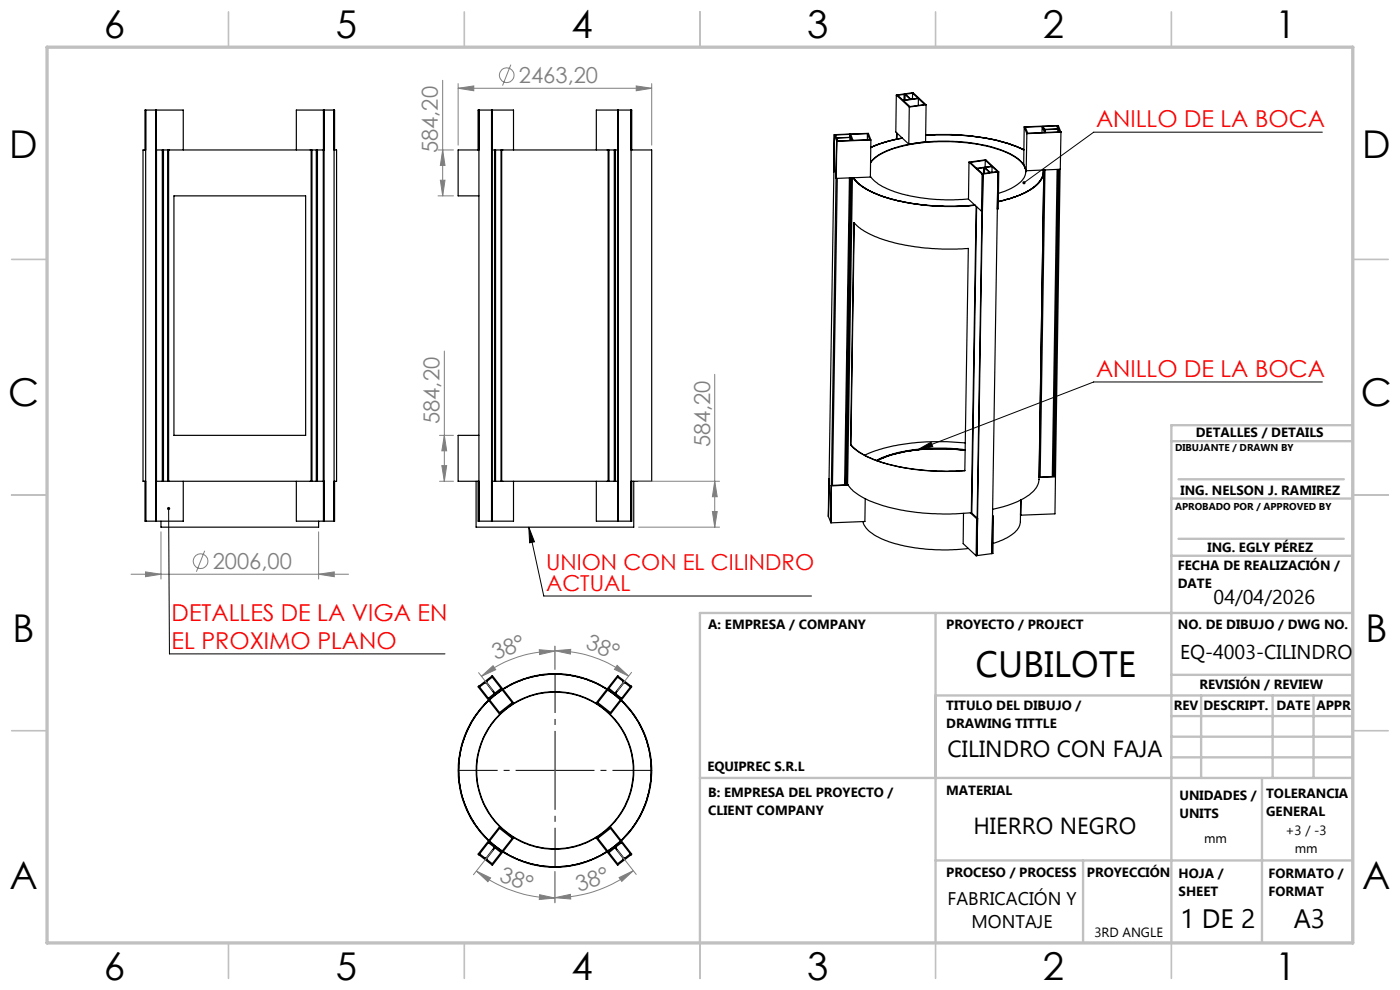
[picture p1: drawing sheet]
<svg xmlns="http://www.w3.org/2000/svg" width="297mm" height="210mm" viewBox="0 0 297 210" stroke-linecap="round" stroke-linejoin="round" font-family="sans-serif">
<g fill="none" stroke="#000" stroke-width=".25">
<path d="M192.2 20h-.1l1.1 1 1.6-.1M192.2 20v.1M193.5 19.7l.1 .1M193.5 19.7l-3.1 .4M193.5 19.7l2.7 2.5-3.2 .4-2.6-2.5M193.5 19.7h.2l2.8 2.5M193.6 19.8l-1.4 .2M193.6 19.8v1.2M30.8 31.8h-.5v70.3h.5M30.8 31.8v-8.5h8.1v8.5M30.8 31.8h.1M30.9 23.3v87.3"/>
<path d="M33 31.8h35.8M33 23.3v87.3M33.1 23.3v8.5M33.2 31.8v70.3M34.4 31.8v70.3M34.7 31.8v70.3M35.6 31.8v70.3M35.8 31.8v70.3M62.9 31.8v-8.5h8.1v8.5M66 31.8v70.3M66.2 31.8v70.3M67.1 31.8v70.3"/>
<path d="M67.3 31.8v70.3M68.6 31.8v70.3M68.6 23.3v8.5M68.8 23.3v87.3M70.9 31.8h.1M70.9 23.3v87.3M71 31.8h.4v70.3h-.4M101.4 31.8h-4.2v9.7h4.4M101.4 31.8v-8.5h7.5v8.5M101.4 31.8h.2M101.6 23.3v87.3M104.3 31.8h26.9"/>
<path d="M104.3 23.3v87.3M104.4 31.8v70.3M104.5 23.3v8.5M104.9 31.8v70.3M105.1 31.8v70.3M106.3 31.8v70.3M106.4 31.8v70.3M126.5 31.8v-8.5h7.5v8.5M129 31.8v70.3M129.2 31.8v70.3M130.3 31.8v70.3M130.6 31.8v70.3"/>
<path d="M131 23.3v87.3M131.2 23.3v87.3M133.9 23.3v87.3M133.9 31.8h.1M134 31.8h4.3v70.3h-4.3M177 28.6h.1M177 28.6l7.2-.3 .5 1.4M177 28.6l-.1 7.9 .1-7.9M177 28.6h.2l.4 .6 2.8-.1M177 28.6l.5 1.3M177 28.6l-1.2 81M177.4 37.8h.1"/>
<path d="M177.5 29.9l-1.3 80.9M177.5 29.9l-.1 7.9M177.6 37.8l-1 65.2M177.7 29.3h-.2l.2 .6h-.2M177.7 29.3v.4M180.2 37.7l-1 65.2M180.2 28.5l.2 .6M180.2 28.5h.3l.4 1.3h-.2l-.2-.6M180.2 28.5v.6M180.3 29.2h.2M180.3 29.2l-2.6 .1M180.3 29.2v.6"/>
<path d="M180.4 37.7l-1 65.2M180.4 29.1h.1M180.5 29.2v.6M180.6 37.7l-1 65.2M180.8 37.7l-1 65.1M180.9 37.7a12.1 12.1 0 0 0 6.3 4 49.3 49.3 0 0 0 19.7 1.9M181 37.7a14.2 14.2 0 0 0 8 4.5l.4 .1a51.6 51.6 0 0 0 17.4 1.2 46.2 46.2 0 0 1-21.4-2.6 10.2 10.2 0 0 1-4.4-3.2zM184 28.4l.5 1.2-7 .3M184 28.4l-7 .2M184 28.4v1.2M184.6 37.4a10.6 10.6 0 0 0 6.2 3.6l2.2 .5 4.1 .7 3.4 .2 5-.2M184.7 34.5a11.3 11.3 0 0 1 6.7-3.6l3.4-.6a37.1 37.1 0 0 1 19.3 2.2 5.3 5.3 0 0 1 3.5 3.7 3.9 3.9 0 0 1-2.4 3.4l-1.8 .9-1.6 .5"/>
<path d="M184.7 34.5a11.5 11.5 0 0 1 6.7-3.5 39 39 0 0 1 22.2 1.4 6.1 6.1 0 0 1 4 3.8v.3M184.7 29.7l-7.2 .2M184.7 29.7l-.1 7.9-7.2 .2M190.1 20.2l2.8 2.5M190.1 20.2l-.1 7.8 2.8 2.6M190.2 28.2v1.3M190.3 28.3v1.2M190.4 20.1l-.3 .1M191.4 29.3a29.7 29.7 0 0 0-6.7 1.9M191.4 29.3a29.8 29.8 0 0 0-6.7 2M191.8 20l.2 .1M191.8 20l-1.4 .1"/>
<path d="M191.8 20v1.2M192 20.1l1 .9M192 20.1v1.1M192.9 22.7l-.1 7.9M193 21v.1M194.8 20.9l-3.2 .4 1.4-.3M194.8 20.9v1.5M196.4 28.7l1.8-.1a42.1 42.1 0 0 1 19 3.2 41.2 41.2 0 0 0-19-3.2zM196.4 28.6h1.2a44.8 44.8 0 0 1 19.2 2.9l.4 .2M196.5 22.2l-3.6 .5M196.5 22.2l-.1 7.9-3.6 .5M205.6 34.4l2.8 2.6"/>
<path d="M205.6 34.4l3.5-.5 2.8 2.6M205.6 34.4l-.1 7.9 2.7 2.5M208.4 37l-.2 7.8M208.5 36.9l-1.2 81M208.5 36.9l-.1 .1M208.5 36.9l-.1 7.9h-.2M208.7 35.6h.2M208.7 35.6l-.1 1.2M208.9 35.6l1 1M208.9 35.6l-.1 1.2M209 34l-3.2 .5 2.7 2.4M209 34l2.7 2.5"/>
<path d="M209 34v1.4M209.1 35.5l-.1 .1 1 1 1.7-.1M209.1 35.5v.2M209.9 36.6l-1.4 .3M209.9 36.6h.1M210.5 35.3l-3.3 .4 .1 .1 1.4-.2M210.5 35.3l-1.4 .2M210.5 35.3l-.1 1.3M211.7 36.5l-1.3 80.9M211.7 36.5l-3.2 .4M211.7 36.5h.2M211.7 36.5l-.1 7.8h.2l.1-7.8"/>
<path d="M217.3 26.9l.5 1.5M217.3 26.9l-.1 7.9 .5 1.4M217.8 28.4l-.1 7.8M221.1 26.8l.5 1.3h.2l-.2-.5 .2-.1M221.1 26.8h.2l.3 .6 2.9-.1M221.1 26.8v1.3M221.3 36a4.5 4.5 0 0 1-2.7 4.2 21.2 21.2 0 0 1-6.8 2.5M221.4 36.5l-1 65.2a5.4 5.4 0 0 1-3.3 4.1 24 24 0 0 1-6.5 2.2M221.7 36l-1 65.2M221.8 27.5v.4M224.3 35.9l-1.1 65.2M224.3 26.7l.2 .6"/>
<path d="M224.3 26.7v.6M224.4 27.4h.2M224.4 27.4l-2.6 .1M224.4 27.4v.6M224.5 35.9l-1.1 65.2M224.5 27.3h.1M224.5 26.7h-.2M224.5 26.7l.5 1.3M224.5 26.7l-7 .3 .5 1.2 7-.2M224.5 26.7l-7.2 .2M224.6 27.4l.2 .6h.2M224.6 27.4v.6"/>
<path d="M224.7 35.9l-1 65.2M224.9 35.9l-1 65.2M225 28h.1M225.1 28l-7.3 .4M225.1 28l-.2 7.9-7.2 .3M36.9 41.5h27.9v50.8h-27.9zM181.2 47.2l1.4 1.4 2.1 1.2 2.5 1 3.4 .9 3.5 .6 3.7 .4 5.2 .1 2.4-.1-.7 47.2-3.5 .1-3.8-.1-3.4-.3-3.3-.5-3.4-.9-3-1.2-2.1-1.1-1.8-1.5zM181.2 47.3l-.7 47M207.1 43.8l-1 65M207.2 43.8l-1 65.1M208.3 44.8l-1 65.1M211.8 42.8a16.7 16.7 0 0 0 8.7-4l.8-1.6 .1-1.2-.9 65.2"/>
<path d="M101.6 92.3h-4.4v9.8h4.2M180.5 94.3l1.6 1.5 2.4 1.3 2.7 1 3.4 .9 6.2 .8 4.2 .2 3.7-.2M180.5 94.3l-.1 .1M204.8 95.5l-3.7-.3a31.1 31.1 0 0 0-15 2.5M204.8 95.5l-5-.3a29.3 29.3 0 0 0-13.7 2.5M204.8 95.4l-5.4-.3a30.5 30.5 0 0 0-13.3 2.5l-.2 .1M204.8 94a44.1 44.1 0 0 0-20.8 2.3l-.6 .2M30.8 102.1v8.5h8.1v-8.5M30.8 102.1h.1M33 102.1h35.8M33.1 102.1v8.5M34.1 110.6v1.2h33.5v-1.2"/>
<path d="M62.9 102.1v8.5h8.1v-8.5M68.6 102.1v8.5M70.9 102.1h.1M101 102.1v9.7h33.4v-9.7M101.4 102.1v8.5h7.5v-8.5M101.4 102.1h.2M104.3 102.1h26.9M104.5 102.1v8.5M126.5 102.1v8.5h7.5v-8.5M133.9 102.1h.1M175.8 109.6l.4 1.2M175.8 101.6v8"/>
<path d="M175.8 101.6h.1M176.2 110.8l.1 .1M176.4 103l-.1 7.9M179.8 102.7a12 12 0 0 0 6.8 4.3 48.5 48.5 0 0 0 19.5 1.8M179.9 102.8l-3.5 .2M179.9 102.9l-3.5 .2v-.1M183.1 110.6a5.9 5.9 0 0 0 3.7 3.6 37.8 37.8 0 0 0 18.6 2.1M183.6 105.8l-.1 4.8-7.2 .3M204.4 108.9l-.1 6.4 2.8 2.6M205.8 108.8l1.4 1.2M206.1 108.8l1.3 1.2M207.2 110l-.1 7.9"/>
<path d="M207.3 117.9h-.2M207.4 110h-.2M207.4 110l-.1 7.9M210.4 117.4l-3.1 .5M210.6 109.4l.1 .1M210.7 109.5l-.1 .1-.2 7.8M210.7 109.5l-.1 7.9h-.2M216.5 109l.1 .3M216.5 106.1v4.6a4.7 4.7 0 0 1-3.2 3.5l-2.6 1.1M216.6 106v3.3M223.9 101.1l-3.5 .1M223.9 101.1h.1"/>
<path d="M223.9 101.1l-3.5 .2M223.9 101.1l-.1 7.9-7.2 .3M102.9 149.4a20.5 20.5 0 0 0 .8 28.9 20.4 20.4 0 0 1 0-29.7zM103.6 148.5a20.5 20.5 0 0 0 0 29.9M104.3 143.5l.1 .1-1.1 .9-.1 .2 1.7 2.2 .2 .1 1.2-1 .1 .2-2.6 2.1-.2-.2 1.2-.9v-.2l-1.8-2.2-1.3 .9-.1-.2M104.3 143.5l-2.7 2M104.3 143.5l4.4 5.5-2.7 2.2-4.4-5.7M104.3 143.5l.2-.2 4.4 5.8-3 2.3-4.5-5.7 .2-.2M106.5 146.3l-2.7 2.1M106.5 146.4l-2.6 2M106.7 146.1a20.5 20.5 0 0 1 22.1 0M106.7 146.2a20.5 20.5 0 0 1 22 0"/>
<path d="M128.9 146.4l2.7 2M129 146.3l2.7 2.1M131.2 143.5l-.2 .1 1.2 .9v.3l-1.7 2.2-1.3-1-.2 .2 2.7 2.1 .2-.2-1.2-.9-.1-.2 1.8-2.2 1.3 .9 .2-.2M131.2 143.5l2.7 2M131.2 143.5l-4.4 5.5 2.7 2.2 4.4-5.7M131.2 143.5l-.2-.2-4.5 5.8 3 2.3 4.5-5.7-.1-.2M131.8 148.6a20.5 20.5 0 0 1 0 29.7 20.5 20.5 0 0 0 0-29.7zM131.8 148.5a20.6 20.6 0 0 1 0 29.9M103.8 178.5l2.7 2.1M103.9 178.4l2.6 2.1M131.6 178.4l-2.7 2.1M131.7 178.5l-2.7 2.1"/>
<path d="M101.6 181.3l2.7 2.1M101.6 181.3l-.2-.1 4.5-5.8 3 2.4-4.4 5.7-.2-.1M101.6 181.3l4.4-5.6 2.7 2.1-4.4 5.6M106.4 180.6l-2.6-2-.2 .1 1.1 .9 .1 .2-1.6 2.2-.3 .1-1.2-1-.1 .2M106.4 180.6l-.1 .3-1.3-1-1.8 2.2 .1 .2 1.1 .9-.1 .2M106.7 180.7a20.5 20.5 0 0 0 22.1 0M106.7 180.6a20.5 20.5 0 0 0 22 0M133.9 181.3l-.2-.2-1.3 1-1.8-2.3 .1-.2 1.2-.9-.2-.1-2.7 2 .2 .3 1.3-1 1.8 2.2-.1 .2-1.2 .9 .2 .2M133.9 181.3l-2.7 2.1M133.9 181.3l.1-.1-4.5-5.8-3 2.4 4.5 5.7 .2-.1M133.9 181.3l-4.4-5.6-2.7 2.1 4.4 5.6"/>
<circle cx="117.7" cy="163.4" r="16.6"/>
<circle cx="117.7" cy="163.4" r="16.7"/>
</g>
<path d="M94.3 74.5v27.6M93.2 92.3h3M94.3 92.3l.5 3.3h-1.1zM93.2 102.1h3" fill="none" stroke="#808080" stroke-width=".21"/>
<g fill="none" stroke="#c0c0c0" stroke-width=".35">
<path d="M48.5 2.5v7.5M98.5 2.5v7.5M148.5 2.5v7.5M198.5 2.5v7.5M248.5 2.5v7.5M2.5 55h7.5M287 55h7.5M2.5 105h7.5M287 105h7.5M2.5 155h7.5M287 155h7.5M48.5 200v7.5"/>
<path d="M98.5 200v7.5M148.5 200v7.5M198.5 200v7.5M248.5 200.1v7.4"/>
</g>
<g fill="none" stroke="#c0c0c0" stroke-width=".5">
<path d="M248.5 93.6h38.5M287 81.4v118.6M287 90.2h-38.5v109.9M248.5 105.8h38.5M248.5 117.9h38.5M250 114.3h35.1M250 101.7h35.1M198.5 130v70M287 130h-138.5v70M198.5 147.5h88.5M248.5 151.9h38.5M248.5 156.3h38.5"/>
<path d="M248.5 143.1h38.5M254.8 147.5v17.5M270 147.5v17.5M278.7 147.5v17.5M148.5 165h138.5M248.5 160.6h38.5M267.7 165v35M198.5 182.5h88.5M229.8 182.5v17.5"/>
</g>
<path d="M10 10h277v190h-277z" fill="none" stroke="#c0c0c0" stroke-width=".7"/>
<path d="M94.3 92.3l.5 3.3h-1.1z" fill="#808080"/>
<path d="M93.7 98.8h1.1l-.5 3.3z" fill="none" stroke="#808080" stroke-width=".21"/>
<path d="M93.7 98.8h1.1l-.5 3.3z" fill="#808080"/>
<path d="M93.9 17v24.5M92.9 31.8h3.3M93.9 31.8l.5 3.3h-1zM92.9 41.5h3.3" fill="none" stroke="#808080" stroke-width=".21"/>
<path d="M93.9 31.8l.5 3.3h-1z" fill="#808080"/>
<path d="M93.4 38.2h1l-.5 3.3z" fill="none" stroke="#808080" stroke-width=".21"/>
<path d="M93.4 38.2h1l-.5 3.3z" fill="#808080"/>
<g fill="none" stroke="#808080" stroke-width=".21">
<path d="M97.2 17.7v13.1M97.2 18.7h41.1M108.4 13.7l-1.8 4.5M135 18.2l3.3 .5-3.3 .6zM138.3 17.7v13.1"/>
<circle cx="107.5" cy="16" r="1.56"/>
</g>
<path d="M135 18.2l3.3 .5-3.3 .6z" fill="#808080"/>
<path d="M97.2 18.7l3.3-.5v1.1z" fill="none" stroke="#808080" stroke-width=".21"/>
<path d="M97.2 18.7l3.3-.5v1.1z" fill="#808080"/>
<path d="M151.6 79.4v32.4M135.5 111.8h17.1M135.5 102.1h17.1M151.1 108.5h1.1l-.6 3.3z" fill="none" stroke="#808080" stroke-width=".21"/>
<path d="M151.1 108.5h1.1l-.6 3.3z" fill="#808080"/>
<path d="M151.6 102.1l.6 3.3h-1.1z" fill="none" stroke="#808080" stroke-width=".21"/>
<path d="M151.6 102.1l.6 3.3h-1.1z" fill="#808080"/>
<path d="M112.2 111.8l1.2 3.1-1 .2zM112.2 111.8l3.2 14.6h56.8" fill="none" stroke="#000" stroke-width=".21"/>
<path d="M112.2 111.8l1.2 3.1-1 .2z" fill="#000"/>
<path d="M117.7 137v5M130.9 141.1l2.5 2.3-3-1.4zM134 142.6l-3 3.9" fill="none" stroke="#808080" stroke-width=".21"/>
<path d="M130.9 141.1l2.5 2.3-3-1.4z" fill="#808080"/>
<path d="M117.7 138l3.4-.2-.1 .9z" fill="none" stroke="#808080" stroke-width=".21"/>
<path d="M117.7 138l3.4-.2-.1 .9z" fill="#808080"/>
<path d="M114.4 137.8l3.3 .3-3.2 .7zM117.7 138a25.4 25.4 0 0 1 15.7 5.4M117.7 137.1v4.9M101.5 142.7l3 3.8" fill="none" stroke="#808080" stroke-width=".21"/>
<path d="M114.4 137.8l3.3 .3-3.2 .7z" fill="#808080"/>
<path d="M102.1 143.5l2.5-2.3 .6 .9z" fill="none" stroke="#808080" stroke-width=".21"/>
<path d="M102.1 143.5l2.5-2.3 .6 .9z" fill="#808080"/>
<path d="M117.7 138.1a25.5 25.5 0 0 0-15.6 5.4M117.7 190.4l3.3-.7 .1 1zM117.7 184.9v6.5M131 180.4l4 5.1" fill="none" stroke="#808080" stroke-width=".21"/>
<path d="M117.7 190.4l3.3-.7 .1 1z" fill="#808080"/>
<path d="M131.3 186.2l3-1.5-2.4 2.3z" fill="none" stroke="#808080" stroke-width=".21"/>
<path d="M131.3 186.2l3-1.5-2.4 2.3z" fill="#808080"/>
<path d="M101.1 184.8l3 1.4-.6 .8zM104.5 180.4l-4.1 5.2M117.7 184.9v6.6M134.3 184.7a27.2 27.2 0 0 1-16.6 5.7" fill="none" stroke="#808080" stroke-width=".21"/>
<path d="M101.1 184.8l3 1.4-.6 .8z" fill="#808080"/>
<path d="M114.5 189.8l3.2 .7-3.3 .3z" fill="none" stroke="#808080" stroke-width=".21"/>
<path d="M114.5 189.8l3.2 .7-3.3 .3z" fill="#808080"/>
<g fill="none" stroke="#808080" stroke-width=".21">
<path d="M34.1 112.8v10M43.4 116.8l-1.7 4.5M67.6 112.8v10M27.8 121.8h46.1M67.6 121.8l3.3-.5v1zM101.1 184.8a27.4 27.4 0 0 0 16.6 5.7"/>
<circle cx="42.5" cy="119.1" r="1.55"/>
</g>
<path d="M117.8 163.4h-.1M117.8 163.4v.1" fill="none" stroke="#000" stroke-width=".21" stroke-dasharray="15.2 1.3 1.3 1.3" stroke-linecap="butt"/>
<path d="M117.7 163.4h-20.4M117.8 163.3v-20.3M117.8 163.5v20.4M117.8 163.4h20.4" fill="none" stroke="#000" stroke-width=".21" stroke-dasharray="15.2 1.3 1.3 1.3" stroke-dashoffset="7" stroke-linecap="butt"/>
<path d="M67.6 121.8l3.3-.5v1z" fill="#808080"/>
<path d="M30.9 121.3l3.2 .5-3.2 .5z" fill="none" stroke="#808080" stroke-width=".21"/>
<path d="M30.9 121.3l3.2 .5-3.2 .5z" fill="#808080"/>
<path d="M280.5 28h-48.5l-14.8 10.8M194.6 95.5l2.9-1.7 .4 .9zM280.5 81h-48.5l-37.4 14.5M35.8 107.9l.1 30.8h58.5" fill="none" stroke="#000" stroke-width=".21"/>
<path d="M35.5 107.6a.35 .35 0 0 0 .1 .6 .35 .35 0 0 0 .5-.2 .35 .35 0 0 0-.3-.5v.4v-.4zM217 38.6v.4l.2-.2-.2 .2a.34 .34 0 0 0 .5 0 .34 .34 0 0 0 0-.5 .34 .34 0 0 0-.5 .1zM194.6 95.5l2.9-1.7 .4 .9z" fill="#000"/>
<g font-size="8.1">
<text x="22" y="8">6</text>
<text x="71.2" y="8">5</text>
<text x="121.2" y="8">4</text>
<text x="171.3" y="8">3</text>
<text x="221.3" y="8">2</text>
<text x="270.5" y="8">1</text>
<text x="2" y="33.6">D</text>
<text x="289" y="33.6">D</text>
<text x="1.7" y="86.1">C</text>
<text x="288.7" y="86.1">C</text>
<text x="2.7" y="136.1">B</text>
<text x="289.7" y="136.1">B</text>
<text x="2" y="188.6">A</text>
<text x="289" y="188.6">A</text>
<text x="22" y="208">6</text>
<text x="71.2" y="208">5</text>
<text x="121.2" y="208">4</text>
<text x="171.3" y="208">3</text>
<text x="221.3" y="208">2</text>
<text x="270.5" y="208">1</text>
</g>
<text font-size="7.8" x="206.9" y="143.6">CUBILOTE</text>
<g font-size="5.6">
<text x="250.4" y="196.8">1 DE 2</text>
<text x="274.5" y="196.8">A3</text>
</g>
<g font-size="4.9" fill="#f00">
<text x="232.5" y="26.9">ANILLO DE LA BOCA</text>
<text x="232.5" y="79.9">ANILLO DE LA BOCA</text>
<text x="36.4" y="131.6">DETALLES DE LA VIGA EN</text>
<text x="36.4" y="137.6">EL PROXIMO PLANO</text>
</g>
<g font-size="4.9">
<text x="201" y="160.5">CILINDRO CON FAJA</text>
<text x="206.5" y="176.9">HIERRO NEGRO</text>
</g>
<g font-size="4.7" fill="#808080">
<text x="110.1" y="17.6">2463,20</text>
<text x="92.9" y="32.5" transform="rotate(-90 92.9 32.5)">584,20</text>
<text x="93.3" y="90" transform="rotate(-90 93.3 90)">584,20</text>
<text x="150.6" y="94.9" transform="rotate(-90 150.6 94.9)">584,20</text>
<text x="45.1" y="120.7">2006,00</text>
<text x="124.1" y="137.5" transform="rotate(21 124.1 137.5)">38°</text>
<text x="105.1" y="140.1" transform="rotate(-21 105.1 140.1)">38°</text>
<text x="105.8" y="186.8" transform="rotate(19 105.8 186.8)">38°</text>
<text x="122.8" y="189.1" transform="rotate(-19 122.8 189.1)">38°</text>
</g>
<g font-size="4.7" fill="#f00">
<text x="115.8" y="120.9">UNION CON EL CILINDRO</text>
<text x="115.8" y="125.4">ACTUAL</text>
</g>
<g font-size="4.2">
<text x="257.5" y="128.2">04/04/2026</text>
<text x="250.3" y="139.8">EQ-4003-CILINDRO</text>
</g>
<g font-size="3.9">
<text x="201" y="191.9">FABRICACIÓN Y</text>
<text x="206.1" y="196.8">MONTAJE</text>
</g>
<g font-size="2.8">
<text x="253.7" y="92.8">DETALLES / DETAILS</text>
<text x="250.4" y="105">ING. NELSON J. RAMIREZ</text>
<text x="256.2" y="117.1">ING. EGLY PÉREZ</text>
<text x="249.9" y="120.9">FECHA DE REALIZACIÓN /</text>
<text x="249.9" y="124.7">DATE</text>
<text x="150.3" y="133.5">A: EMPRESA / COMPANY</text>
<text x="200.7" y="133.5">PROYECTO / PROJECT</text>
<text x="249.9" y="133.5">NO. DE DIBUJO / DWG NO.</text>
<text x="254.5" y="146.2">REVISIÓN / REVIEW</text>
<text x="200.7" y="150.5">TITULO DEL DIBUJO /</text>
<text x="200.7" y="154.3">DRAWING TITTLE</text>
<text x="249" y="150.5">REV</text>
<text x="255.3" y="150.5">DESCRIPT.</text>
<text x="270.8" y="150.5">DATE</text>
<text x="279.3" y="150.5">APPR</text>
<text x="150.1" y="163.4">EQUIPREC S.R.L</text>
<text x="150.3" y="169.2">B: EMPRESA DEL PROYECTO /</text>
<text x="150.3" y="173">CLIENT COMPANY</text>
<text x="200.7" y="168.7">MATERIAL</text>
<text x="250.2" y="169.7">UNIDADES /</text>
<text x="250.2" y="173.5">UNITS</text>
<text x="268.6" y="169.4">TOLERANCIA</text>
<text x="268.6" y="173.2">GENERAL</text>
<text x="255.4" y="178.9">mm</text>
<text x="272.7" y="177">+3 / -3</text>
<text x="274.7" y="180.9">mm</text>
<text x="200.7" y="186.1">PROCESO / PROCESS</text>
<text x="230.6" y="186.1">PROYECCIÓN</text>
<text x="250" y="186.2">HOJA /</text>
<text x="250" y="190">SHEET</text>
<text x="269.1" y="186.2">FORMATO /</text>
<text x="269.1" y="190">FORMAT</text>
<text x="232.2" y="198.8">3RD ANGLE</text>
</g>
<g font-size="2.1">
<text x="249.3" y="95.7">DIBUJANTE / DRAWN BY</text>
<text x="249.3" y="108.1">APROBADO POR / APPROVED BY</text>
</g>
</svg>
